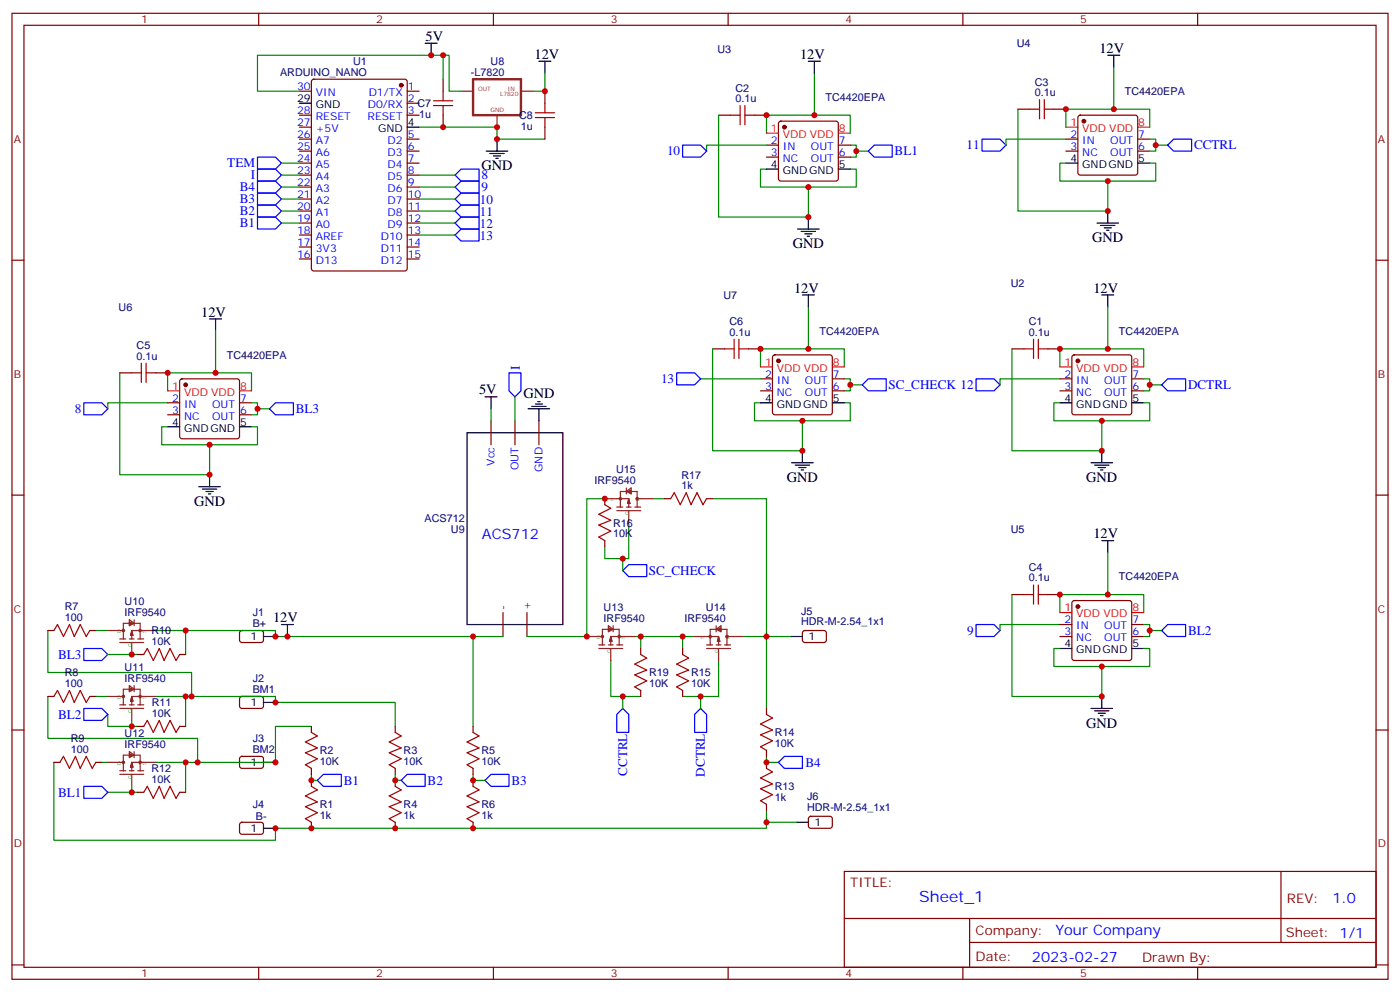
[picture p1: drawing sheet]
<svg xmlns="http://www.w3.org/2000/svg" width="412mm" height="292mm" viewBox="0 0 412 292" stroke-linecap="round" stroke-linejoin="round" font-family="sans-serif">
<g fill="none" stroke="#870000" stroke-width=".35">
<path d="M3.5 3.9h405.4v284.4h-405.4zM7.1 7.4h398.2v277.3h-398.2zM76.2 3.9v3.5M145.3 3.9v3.5M214.5 3.9v3.5M283.6 3.9v3.5M352.8 3.9v3.5M88.2 26.8h3.5M88.2 33.9h3.5M88.2 37.4h3.5M92 23.5l.4-.2h26.8l.7 .4v55.4l-.4 .6-27.1 .1-.6-.5-.1-55.3zM119.9 26.8h3.6"/>
<path d="M119.9 30.4h3.6M119.9 33.9h3.6M130.5 23.3v3.5M130.5 33.9v3.5M160.5 26.8v3.6M160.5 37.4v3.6M211.7 33.9h3.5M222.2 33.9h3.6M229.5 35.9l.5-.2h16.2l.5 .2 .2 .5v16.2l-.2 .5-.5 .2h-16.2l-.5-.2-.2-.5v-16.2zM299.9 32.1h3.5M310.4 32.1h3.6M317.7 34.1l.5-.2h16.2l.5 .2 .2 .5v16.2l-.2 .5-.5 .2h-16.2l-.5-.2-.2-.5v-16.2z"/>
<path d="M88.2 41h3.5M88.2 44.5h3.5M88.2 48h3.5M88.2 51.5h3.5M88.2 55.1h3.5M88.2 58.6h3.5M119.9 41h3.6M119.9 44.5h3.6M119.9 48h3.6M119.9 51.5h3.6M119.9 55.1h3.6M119.9 58.6h3.6"/>
<path d="M225.8 42.7h3.5M225.8 46.2h3.5M246.9 42.7h3.6M246.9 46.2h3.6M314 41h3.5M314 44.5h3.5M335.1 41h3.6M335.1 44.5h3.6M3.5 76.6h3.6M88.2 62.1h3.5M88.2 65.7h3.5M88.2 69.2h3.5"/>
<path d="M88.2 72.7h3.5M88.2 76.2h3.5M119.9 62.1h3.6M119.9 65.7h3.6M119.9 69.2h3.6M119.9 72.7h3.6M119.9 76.2h3.6M405.3 76.6h3.6M35.3 109.7h3.5M45.9 109.7h3.5M49.4 118.6h3.5M53.2 111.7l.4-.2h16.2l.5 .2 .3 .5v16.2l-.3 .5-.5 .3h-16.2l-.5-.3-.2-.5v-16.2z"/>
<path d="M70.6 118.6h3.5M209.9 102.7h3.5M220.5 102.7h3.5M224 111.5h3.5M224 115h3.5M227.8 104.7l.4-.2h16.3l.5 .2 .2 .5v16.2l-.3 .5-.4 .2h-16.3l-.5-.2-.2-.5v-16.2zM245.2 111.5h3.5M245.2 115h3.5M298.1 102.7h3.5M308.7 102.7h3.5M312.2 111.5h3.5M312.2 115h3.5"/>
<path d="M316 104.7l.4-.2h16.3l.5 .2 .2 .5v16.2l-.3 .5-.4 .2h-16.3l-.5-.2-.2-.5v-16.2zM333.4 111.5h3.5M333.4 115h3.5M49.4 122.1h3.5M70.6 122.1h3.5M144.6 123.9v7M151.7 123.9v7M158.7 123.9v7M3.5 145.7h3.6M178.2 146.8v1.8M178.2 159.1v1.8M195.8 146.8h1.8"/>
<path d="M208.1 146.8h1.8M405.3 145.7h3.6M298.1 175h3.5M308.7 175h3.5M316 177l.4-.2h16.3l.5 .2 .2 .5v16.2l-.3 .5-.4 .2h-16.3l-.5-.2-.2-.5v-16.2zM14.1 185.6h1.8M26.5 185.6h1.7M40.6 192.7h1.7M52.9 192.7h1.8M70.8 185.8l.5-.2 5.9 .1 .4 .6-.1 2.4-.6 .4h-5.9l-.4-.7v-2.1zM148.2 180.3v7.1M155.2 180.3v7.1"/>
<path d="M188.7 190.9v1.8M201.1 190.9v1.8M236.6 185.8l.5-.2 5.9 .1 .4 .6v2.4l-.7 .4h-5.9l-.4-.7v-2.1zM312.2 183.8h3.5M312.2 187.4h3.5M333.4 183.8h3.5M333.4 187.4h3.5M3.5 214.9h3.6M14.1 205h1.8M26.5 205h1.7M40.6 213.8h1.7M52.9 213.8h1.8"/>
<path d="M70.8 205.2l.5-.2 5.9 .1 .4 .6-.1 2.4-.6 .4h-5.9l-.4-.7v-2.1zM91.7 213.8v1.8M116.4 213.8v1.8M139.3 213.8v1.8M188.7 203.2v1.8M201.1 203.2v1.8M225.8 208.5v1.8M405.3 214.9h3.6M15.9 224.4h1.7M28.2 224.4h1.8M40.6 233.2h1.7M52.9 233.2h1.8"/>
<path d="M70.8 222.8l.5-.2 5.9 .1 .4 .6-.1 2.4-.6 .5-5.9-.1-.4-.6v-2.2zM91.7 226.2v1.7M91.7 229.7v1.8M116.4 226.2v1.7M116.4 229.7v1.8M139.3 226.2v1.7M139.3 229.7v1.8M225.8 220.9v1.7M225.8 224.4v1.8M225.8 236.7v1.8M70.8 242.2l.5-.2 5.9 .1 .4 .6-.1 2.4-.6 .5-5.9-.1-.4-.6v-2.2zM91.7 242v1.8"/>
<path d="M116.4 242v1.8M139.3 242v1.8M238.4 240.5l.4-.2h5.9l.5 .7-.1 2.4-.6 .4-5.9-.1-.5-.6v-2.1zM248.7 256.5h156.6v28.2h-156.6zM377.3 256.5v20.9M248.7 270.4h156.5M285.6 277.4h119.6M285.6 270.4v14.1M3.5 284h3.6M76.2 284.7v3.6M145.3 284.7v3.6M214.5 284.7v3.6"/>
<path d="M283.6 284.7v3.6M352.8 284.7v3.6M405.3 284h3.6"/>
</g>
<g fill="none" stroke="#000" stroke-width=".35">
<path d="M125.2 12.7h3.6M127 12.7v3.6M158.7 18h3.6M160.5 18v3.6M238.1 18h3.6M239.9 18v3.6M326.3 16.3h3.5M328.1 16.3v3.5M88.2 30.4h3.5M119.9 37.4h3.6M143.2 44.5h6.4M144.3 45.2h4.2"/>
<path d="M145.3 45.9h2.2M146 46.6h.8M146.4 41v3.5M225.8 49.8h3.5M246.9 49.8h3.6M314 48h3.5M335.1 48h3.6M234.9 67.4h6.4M236 68.1h4.2M237.1 68.8h2.1M237.8 69.5h.7M238.1 63.9v3.5"/>
<path d="M323.1 65.7h6.4M324.2 66.4h4.2M325.3 67.1h2.1M326 67.8h.7M326.3 62.1v3.6M61.7 93.9h3.6M63.5 93.9v3.5M236.4 86.8h3.5M238.1 86.8v3.5M324.6 86.8h3.5M326.3 86.8v3.5M142.9 116.8h3.5"/>
<path d="M144.6 116.8v3.5M156.6 119.6h4.3M157.7 118.9h2.1M158.4 118.2h.7M224 118.6h3.5M245.2 118.6h3.5M312.2 118.6h3.5M333.4 118.6h3.5M49.4 125.6h3.5M61.7 139.7v3.6M70.6 125.6h3.5M137.6 127.4h28.2v56.4h-28.2z"/>
<path d="M155.6 120.3h6.3M158.7 120.3v3.6M233.2 136.2h6.3M234.2 136.9h4.3M235.3 137.6h2.1M236 138.3h.7M236.4 132.7v3.5M321.4 136.2h6.3M322.4 136.9h4.3M323.5 137.6h2.1M324.2 138.3h.7M324.6 132.7v3.5"/>
<path d="M58.6 143.3h6.3M59.6 144h4.3M60.7 144.7h2.1M61.4 145.4h.7M324.6 159.1h3.5M326.3 159.1v3.6M77.6 187.4h3.5M82.9 183.8h3.5M84.7 183.8v3.6M232.8 187.4h3.6M312.2 190.9h3.5M333.4 190.9h3.5"/>
<path d="M77.6 206.8h3.5M321.4 208.5h6.3M322.4 209.2h4.3M323.5 209.9h2.1M324.2 210.6h.7M324.6 205v3.5M77.6 224.4h3.5M77.6 243.8h3.5M234.6 242h3.5"/>
</g>
<g fill="none" stroke="#008700" stroke-width=".35">
<path d="M130.5 16.3v7M328.1 19.8v12.3M88.2 26.8h-12.4v-10.5h56.5v10.5h3.5M123.5 37.4h22.9v3.6h14.1M160.5 21.6v5.2h-3.5M211.7 33.9v30h26.4v-8.8M225.8 39.2v-5.3h24.7v5.3M239.9 21.6v12.3M299.9 32.1v30h26.4v-8.8M314 37.4v-5.3h24.7v5.3M82.9 58.6h5.3M82.9 55.1h5.3"/>
<path d="M82.9 51.5h5.3M82.9 48h5.3M123.5 58.6h10.6M123.5 55.1h10.6M123.5 51.5h10.6M225.8 49.8h-1.8v5.3h28.2v-5.3h-1.7M225.8 42.7h-17.7v1.8M250.5 42.7h1.7v3.5h-1.7M252.2 44.5h3.6M314 41h-17.7v1.7M314 48h-1.8v5.3h28.2v-5.3h-1.7M338.7 41h1.7v3.5h-1.7"/>
<path d="M340.4 42.7h3.6M82.9 65.7h5.3M82.9 62.1h5.3M123.5 65.7h10.6M123.5 62.1h10.6M123.5 69.2h10.6M63.5 97.4v12.3M238.1 90.3v12.4M326.3 90.3v12.4M35.3 109.7v30h26.4v-8.8M49.4 118.6h-17.7v1.7M49.4 115v-5.3h24.7v5.3"/>
<path d="M74.1 118.6h1.7v3.5h-1.7M151.7 116.8v7.1M206.4 111.5h17.6M209.9 102.7v30h26.5v-8.8M224 108v-5.3h24.7v5.3M224 118.6h-1.8v5.3h28.3v-5.3h-1.8M248.7 111.5h1.8v3.5h-1.8M250.5 113.3h3.5M298.1 102.7v30h26.5v-8.8M312.2 111.5h-17.6v1.8M312.2 118.6h-1.8v5.3h28.3v-5.3h-1.8M312.2 108v-5.3h24.7v5.3"/>
<path d="M336.9 111.5h1.8v3.5h-1.8M338.7 113.3h3.5M49.4 125.6h-1.8v5.3h28.2v-5.3h-1.7M75.8 120.3h3.6M144.6 120.3v3.6M178.2 146.8h-5.3v40.6h-17.7M185.2 153.8v10.6h-7v-3.5M192.3 146.8h3.5M209.9 146.8h15.9v40.6h7M183.4 164.4v3.6M298.1 175v30h26.5v-8.8M326.3 162.7v12.3"/>
<path d="M14.1 185.6v12.3h42.3v7.1M28.2 185.6h3.5M31.7 192.7h8.9M45.9 185.6h35.2v1.8h58.2v26.4M54.7 185.6v7.1M139.3 187.4h8.9M179.9 194.4v10.6h8.8M187 187.4h17.6M188.7 187.4v3.5M201.1 187.4v3.5M211.7 194.4v10.6h-10.6M218.7 187.4h7.1v21.1"/>
<path d="M312.2 183.8h-17.6v1.8M312.2 190.9h-1.8v5.3h28.3v-5.3h-1.8M312.2 180.3v-5.3h24.7v5.3M336.9 183.8h1.8v3.6h-1.8M338.7 185.6h3.5M14.1 205v12.3h44.1v7.1M28.2 205h3.5M31.7 210.3v3.5h8.9M38.8 212.1v1.7M45.9 205h35.2v1.8h35.3v7M54.7 205v8.8M91.7 213.8h-10.6v10.6h-35.2"/>
<path d="M183.4 205v3.5M206.4 205v3.5M15.9 224.4v22.9h65.2v-3.5h144.7v-5.3M30 224.4h1.7M31.7 233.2h8.9M38.8 231.5v1.7M54.7 224.4v8.8M91.7 227.9v1.8h1.8M116.4 227.9v1.8h1.8M139.3 227.9v1.8h3.6M225.8 222.6v1.8h3.5M225.8 242h8.8"/>
</g>
<g fill="none" stroke="#00f" stroke-width=".35">
<path d="M75.8 56.8h5.3l1.8 1.8-1.8 1.8h-5.3zM75.8 53.3h5.3l1.8 1.8-1.8 1.7h-5.3zM75.8 49.8h5.3l1.8 1.7-1.8 1.8h-5.3zM75.8 46.2h5.3l1.8 1.8-1.8 1.8h-5.3zM134.1 58.6l1.7-1.8h5.3v3.6h-5.3zM134.1 55.1l1.7-1.8h5.3v3.5h-5.3zM134.1 51.5l1.7-1.7h5.3v3.5h-5.3zM201.1 42.7h5.3l1.7 1.8-1.7 1.7h-5.3zM257.5 42.7h5.3v3.5h-5.3l-1.7-1.7zM289.3 41h5.3l1.7 1.7-1.7 1.8h-5.3zM345.7 41h5.3v3.5h-5.3l-1.7-1.8zM75.8 63.9h5.3l1.8 1.8-1.8 1.7h-5.3z"/>
<path d="M75.8 60.4h5.3l1.8 1.7-1.8 1.8h-5.3zM134.1 65.7l1.7-1.8h5.3v3.5h-5.3zM134.1 69.2l1.7-1.8h5.3v3.5h-5.3zM135.8 60.4h5.3v3.5h-5.3l-1.7-1.8zM24.7 118.6h5.3l1.7 1.7-1.7 1.8h-5.3zM81.1 118.6h5.3v3.5h-5.3l-1.7-1.8zM149.9 109.7h3.6v5.3l-1.8 1.8-1.8-1.8zM199.3 109.7h5.3l1.8 1.8-1.8 1.8h-5.3zM255.8 111.5h5.3v3.5h-5.3l-1.8-1.7zM287.5 111.5h5.3l1.8 1.8-1.8 1.7h-5.3zM344 111.5h5.2v3.5h-5.2l-1.8-1.7zM183.4 168l1.8-1.8h5.3v3.5h-5.3z"/>
<path d="M24.7 190.9h5.3l1.7 1.8-1.7 1.7h-5.3zM287.5 183.8h5.3l1.8 1.8-1.8 1.8h-5.3zM344 183.8h5.2v3.6h-5.2l-1.8-1.8zM24.7 208.5h5.3l1.7 1.8-1.7 1.8h-5.3zM183.4 208.5l1.8 1.8v5.3h-3.5v-5.3zM206.4 208.5l1.7 1.8v5.3h-3.5v-5.3zM24.7 231.5h5.3l1.7 1.7-1.7 1.8h-5.3zM93.5 229.7l1.7-1.8h5.3v3.6h-5.3zM118.2 229.7l1.7-1.8h5.3v3.6h-5.3zM142.9 229.7l1.7-1.8h5.3v3.6h-5.3zM231.1 222.6h5.3v3.6h-5.3l-1.8-1.8z"/>
</g>
<g fill="#870000" stroke="#870000" stroke-width=".35">
<circle cx="118.2" cy="25.1" r=".53"/>
<circle cx="229.3" cy="106.2" r=".53"/>
<circle cx="317.5" cy="106.2" r=".53"/>
<circle cx="231.1" cy="37.4" r=".53"/>
<circle cx="319.3" cy="35.7" r=".53"/>
<circle cx="317.5" cy="178.5" r=".53"/>
<circle cx="54.7" cy="113.3" r=".53"/>
</g>
<path d="M225.8 39.2h3.5M246.9 39.2h3.6M314 37.4h3.5M335.1 37.4h3.6M49.4 115h3.5M70.6 115h3.5M224 108h3.5M245.2 108h3.5M312.2 108h3.5M333.4 108h3.5M312.2 180.3h3.5M333.4 180.3h3.5" fill="none" stroke="#f00" stroke-width=".35"/>
<g fill="none" stroke="#a10000" stroke-width=".35">
<path d="M127.7 31.1h5.6M127.7 29.7h5.6M130.5 26.8v2.9M130.5 31.1v2.8M157.7 34.6h5.6M157.7 33.2h5.6M160.5 30.4v2.8M160.5 34.6v2.8M215.2 33.9h2.8M218 31.1v5.6M219.4 33.9h2.8M219.4 31.1v5.6"/>
<path d="M303.4 32.1h2.8M306.2 29.3v5.7M307.6 32.1h2.8M307.6 29.3v5.7M216.3 99.9v5.6M217.7 99.9v5.6M304.4 99.9v5.6M305.9 99.9v5.6M38.8 109.7h2.8M41.6 106.9v5.7M43 109.7h2.9M43 106.9v5.7"/>
<path d="M213.4 102.7h2.9M217.7 102.7h2.8M301.6 102.7h2.8M305.9 102.7h2.8M178.2 148.6l1.7 1-3.5 1.8 3.5 1.7-3.5 1.5 3.5 1.7-3.5 1.8 1.8 1M197.6 146.8l1-1.8 1.8 3.6 1.7-3.6 1.5 3.6 1.7-3.6 1.8 3.6 1-1.8M301.6 175h2.8M304.4 172.2v5.6M305.9 172.2v5.6M305.9 175h2.8M15.9 185.6l1-1.8 1.8 3.6 1.8-3.6 1.4 3.6 1.7-3.6 1.8 3.6 1.1-1.8M42.3 192.7l1.1-1.8 1.8 3.5 1.7-3.5 1.4 3.5 1.8-3.5 1.8 3.5 1-1.7"/>
<path d="M188.7 192.7l1.8 1-3.5 1.8 3.5 1.7-3.5 1.4 3.5 1.8-3.5 1.8 1.7 1M201.1 192.7l1.7 1-3.5 1.8 3.5 1.7-3.5 1.4 3.5 1.8-3.5 1.8 1.8 1M15.9 205l1-1.8 1.8 3.6 1.8-3.6 1.4 3.6 1.7-3.6 1.8 3.6 1.1-1.8M42.3 213.8l1.1-1.7 1.8 3.5 1.7-3.5 1.4 3.5 1.8-3.5 1.8 3.5 1-1.8M91.7 215.6l1.8 1-3.5 1.8 3.5 1.8-3.5 1.4 3.5 1.7-3.5 1.8 1.7 1.1M116.4 215.6l1.8 1-3.5 1.8 3.5 1.8-3.5 1.4 3.5 1.7-3.5 1.8 1.7 1.1M139.3 215.6l1.8 1-3.5 1.8 3.5 1.8-3.5 1.4 3.5 1.7-3.5 1.8 1.7 1.1M225.8 210.3l1.7 1-3.5 1.8 3.5 1.8-3.5 1.4 3.5 1.8-3.5 1.7 1.8 1.1M17.6 224.4l1.1-1.8 1.8 3.6 1.7-3.6 1.4 3.6 1.8-3.6 1.8 3.6 1-1.8M42.3 233.2l1.1-1.7 1.8 3.5 1.7-3.5 1.4 3.5 1.8-3.5 1.8 3.5 1-1.8M91.7 231.5l1.8 1-3.5 1.8 3.5 1.7-3.5 1.5 3.5 1.7-3.5 1.8 1.7 1M116.4 231.5l1.8 1-3.5 1.8 3.5 1.7-3.5 1.5 3.5 1.7-3.5 1.8 1.7 1"/>
<path d="M139.3 231.5l1.8 1-3.5 1.8 3.5 1.7-3.5 1.5 3.5 1.7-3.5 1.8 1.7 1M225.8 226.2l1.7 1-3.5 1.8 3.5 1.8-3.5 1.4 3.5 1.7-3.5 1.8 1.8 1"/>
</g>
<path d="M139.3 23.3h14.2v10.6h-14.2z" fill="none" stroke="#8c2424" stroke-width=".71"/>
<g fill="none" stroke="#8c2424" stroke-width=".35">
<path d="M135.8 26.8h3.5M146.4 33.9v3.5M153.5 26.8h3.5M178.2 146.8h7M181.7 150.3h7M181.7 149.3h1.7M182.7 149.3v-4.6h5v4.6M184.5 149.3h1.4M184.5 143.6v1.8M184.5 144.7l1.4-1.1v1.8zM184.9 148.2l.3-1.1 .4 1.1M184.9 148.2h.7"/>
<path d="M185.2 146.8v2.5M185.2 150.3v3.5M185.2 144.7l.4 .3M185.2 144.7l.7 .3M185.2 147.5l.4 .7M185.2 146.8l-.3 1.4M185.2 146.8l.4 1.4M185.6 144.3l-.4 .4M185.9 144.3l-.7 .4M187 149.3h1.7M187.7 146.8h4.6M31.7 185.6h4.6"/>
<path d="M35.3 189.1h7M35.3 188.1h1.7M36.3 188.1v-4.6h5v4.6M38.1 183.1l.7 .4M38.1 188.1h1.4M38.1 182.4l1.4 1.1-1.4 .7zM38.5 183.1l.3 .4M38.5 187l.3-1.1 .4 1.1M38.5 187h.7M38.8 185.6h7.1M38.8 185.6v2.5M38.8 189.1v3.6"/>
<path d="M38.8 183.5l-.3 .3M38.8 183.5l-.7 .3M38.8 186.3l-.3 .7M38.8 185.6l.4 1.4M38.8 185.6l-.3 1.4M39.5 182.4v1.8M40.6 188.1h1.7M172.9 187.4h4.5M176.4 190.9h7M176.4 189.8h1.8M177.4 189.8v-4.6h5v4.6M179.2 184.9l.7 .3"/>
<path d="M179.2 189.8h1.4M179.2 184.2l1.4 1-1.4 .7zM179.6 184.9l.3 .3M179.6 188.8l.3-1.1 .4 1.1M179.6 188.8h.7M179.9 187.4h7.1M179.9 187.4v2.4M179.9 190.9v3.5M179.9 185.2l-.3 .4M179.9 185.2l-.7 .4M179.9 188.1l-.3 .7M179.9 187.4l.4 1.4"/>
<path d="M179.9 187.4l-.3 1.4M180.6 184.2v1.7M181.7 189.8h1.7M204.6 187.4h7.1M208.1 190.9h7.1M208.1 189.8h1.8M209.2 189.8v-4.6h4.9v4.6M211 189.8h1.4M211 184.2v1.7M211 185.2l1.4-1v1.7zM211.3 188.8h.7M211.3 188.8l.4-1.1 .3 1.1"/>
<path d="M211.7 187.4v2.4M211.7 190.9v3.5M211.7 185.2l.3 .4M211.7 185.2l.7 .4M211.7 188.1l.3 .7M211.7 187.4l-.4 1.4M211.7 187.4l.3 1.4M212 184.9l-.3 .3M212.4 184.9l-.7 .3M213.4 189.8h1.8M214.1 187.4h4.6M31.7 205h4.6"/>
<path d="M35.3 208.5h7M35.3 207.5h1.7M36.3 207.5v-4.6h5v4.6M38.1 201.8l1.4 1.1-1.4 .7zM38.1 202.5l.7 .4M38.1 207.5h1.4M38.5 202.5l.3 .4M38.5 206.4l.3-1 .4 1M38.5 206.4h.7M38.8 205v2.5M38.8 208.5v3.6M38.8 205h7.1"/>
<path d="M38.8 202.9l-.3 .3M38.8 202.9l-.7 .3M38.8 205.7l-.3 .7M38.8 205l.4 1.4M38.8 205l-.3 1.4M39.5 201.8v1.8M40.6 207.5h1.7M31.7 224.4h4.6M35.3 227.9h7M35.3 226.9h1.7M36.3 226.9v-4.6h5v4.6M38.1 221.2l1.4 1.1-1.4 .7z"/>
<path d="M38.1 221.9l.7 .4M38.1 226.9h1.4M38.5 221.9l.3 .4M38.5 225.8l.3-1 .4 1M38.5 225.8h.7M38.8 224.4v2.5M38.8 227.9v3.6M38.8 224.4h7.1M38.8 222.3l-.3 .3M38.8 222.3l-.7 .3M38.8 225.1l-.3 .7M38.8 224.4l.4 1.4"/>
<path d="M38.8 224.4l-.3 1.4M39.5 221.2v1.8M40.6 226.9h1.7"/>
<circle cx="182.7" cy="146.8" r=".35"/>
<circle cx="187.7" cy="146.8" r=".35"/>
<circle cx="36.3" cy="185.6" r=".35"/>
<circle cx="41.3" cy="185.6" r=".35"/>
<circle cx="177.4" cy="187.4" r=".35"/>
<circle cx="182.4" cy="187.4" r=".35"/>
<circle cx="209.2" cy="187.4" r=".35"/>
<circle cx="214.1" cy="187.4" r=".35"/>
<circle cx="36.3" cy="205" r=".35"/>
<circle cx="41.3" cy="205" r=".35"/>
<circle cx="36.3" cy="224.4" r=".35"/>
<circle cx="41.3" cy="224.4" r=".35"/>
</g>
<g fill="#c00">
<circle cx="81.1" cy="224.4" r=".88"/>
<circle cx="81.1" cy="206.8" r=".88"/>
<circle cx="81.1" cy="187.4" r=".88"/>
<circle cx="81.1" cy="243.8" r=".88"/>
<circle cx="58.2" cy="224.4" r=".88"/>
<circle cx="56.4" cy="205" r=".88"/>
<circle cx="54.7" cy="224.4" r=".88"/>
<circle cx="54.7" cy="205" r=".88"/>
<circle cx="250.5" cy="113.3" r=".88"/>
<circle cx="238.1" cy="102.7" r=".88"/>
<circle cx="236.4" cy="123.9" r=".88"/>
<circle cx="224" cy="102.7" r=".88"/>
<circle cx="236.4" cy="132.7" r=".88"/>
<circle cx="130.5" cy="37.4" r=".88"/>
<circle cx="130.5" cy="16.3" r=".88"/>
<circle cx="146.4" cy="37.4" r=".88"/>
<circle cx="146.4" cy="41" r=".88"/>
<circle cx="84.7" cy="187.4" r=".88"/>
<circle cx="160.5" cy="26.8" r=".88"/>
<circle cx="139.3" cy="187.4" r=".88"/>
<circle cx="127" cy="16.3" r=".88"/>
<circle cx="188.7" cy="187.4" r=".88"/>
<circle cx="201.1" cy="187.4" r=".88"/>
<circle cx="183.4" cy="205" r=".88"/>
<circle cx="206.4" cy="205" r=".88"/>
<circle cx="225.8" cy="187.4" r=".88"/>
<circle cx="183.4" cy="164.4" r=".88"/>
<circle cx="225.8" cy="242" r=".88"/>
<circle cx="324.6" cy="132.7" r=".88"/>
<circle cx="312.2" cy="102.7" r=".88"/>
<circle cx="324.6" cy="123.9" r=".88"/>
<circle cx="326.3" cy="102.7" r=".88"/>
<circle cx="338.7" cy="113.3" r=".88"/>
<circle cx="252.2" cy="44.5" r=".88"/>
<circle cx="239.9" cy="33.9" r=".88"/>
<circle cx="238.1" cy="55.1" r=".88"/>
<circle cx="225.8" cy="33.9" r=".88"/>
<circle cx="238.1" cy="63.9" r=".88"/>
<circle cx="326.3" cy="62.1" r=".88"/>
<circle cx="314" cy="32.1" r=".88"/>
<circle cx="326.3" cy="53.3" r=".88"/>
<circle cx="328.1" cy="32.1" r=".88"/>
<circle cx="340.4" cy="42.7" r=".88"/>
<circle cx="324.6" cy="205" r=".88"/>
<circle cx="312.2" cy="175" r=".88"/>
<circle cx="324.6" cy="196.2" r=".88"/>
<circle cx="326.3" cy="175" r=".88"/>
<circle cx="338.7" cy="185.6" r=".88"/>
<circle cx="61.7" cy="139.7" r=".88"/>
<circle cx="49.4" cy="109.7" r=".88"/>
<circle cx="61.7" cy="130.9" r=".88"/>
<circle cx="63.5" cy="109.7" r=".88"/>
<circle cx="75.8" cy="120.3" r=".88"/>
<circle cx="54.7" cy="185.6" r=".88"/>
<circle cx="38.8" cy="192.7" r=".88"/>
<circle cx="38.8" cy="213.8" r=".88"/>
<circle cx="38.8" cy="233.2" r=".88"/>
<circle cx="172.9" cy="187.4" r=".88"/>
<circle cx="178.2" cy="146.8" r=".88"/>
<circle cx="225.8" cy="224.4" r=".88"/>
<circle cx="139.3" cy="229.7" r=".88"/>
<circle cx="139.3" cy="243.8" r=".88"/>
<circle cx="116.4" cy="229.7" r=".88"/>
<circle cx="116.4" cy="243.8" r=".88"/>
<circle cx="91.7" cy="229.7" r=".88"/>
<circle cx="91.7" cy="243.8" r=".88"/>
</g>
<text font-size="4.6" fill="#00f" x="270.8" y="265.5">Sheet_1</text>
<g font-size="4.2">
<text x="125.4" y="12">5V</text>
<text x="157.5" y="17.3">12V</text>
<text x="235.7" y="17.3">12V</text>
<text x="323.8" y="15.6">12V</text>
<text x="141.8" y="50.1">GND</text>
<text x="321.7" y="71.3">GND</text>
<text x="233.5" y="73.1">GND</text>
<text x="233.9" y="86.1">12V</text>
<text x="322.1" y="86.1">12V</text>
<text x="59.3" y="93.2">12V</text>
<text x="141.1" y="116.1">5V</text>
<text x="154.2" y="117.2">GND</text>
<text x="231.8" y="141.9">GND</text>
<text x="320" y="141.9">GND</text>
<text x="57.1" y="148.9">GND</text>
<text x="322.1" y="158.4">12V</text>
<text x="80.4" y="183.1">12V</text>
<text x="320" y="214.2">GND</text>
</g>
<g font-size="4.2" fill="#00f">
<text x="141.9" y="158.8">ACS712</text>
<text x="392.5" y="265.8">1.0</text>
<text x="310.9" y="275.3">Your Company</text>
<text x="304" y="283.1">2023-02-27</text>
</g>
<g font-size="3.9" fill="#00f">
<text x="196.5" y="45.8">10</text>
<text x="263.5" y="45.7">BL1</text>
<text x="284.7" y="44">11</text>
<text x="351.7" y="44">CCTRL</text>
<text x="67" y="49.3">TEM</text>
<text x="73.9" y="52.8">I</text>
<text x="141.8" y="52.8">8</text>
<text x="70.6" y="59.8">B3</text>
<text x="70.6" y="56.3">B4</text>
<text x="141.8" y="56.3">9</text>
<text x="70.6" y="63.4">B2</text>
<text x="141.4" y="60">10</text>
<text x="141.4" y="63.5">11</text>
<text x="70.6" y="66.9">B1</text>
<text x="141.4" y="67.1">12</text>
<text x="141.4" y="70.6">13</text>
<text x="153.1" y="108.9" transform="rotate(-90 153.1 108.9)">I</text>
<text x="194.7" y="112.8">13</text>
<text x="261.8" y="114.5">SC_CHECK 12</text>
<text x="350" y="114.5">DCTRL</text>
<text x="22" y="121.6">8</text>
<text x="87.1" y="121.6">BL3</text>
<text x="191.1" y="169.2">SC_CHECK</text>
<text x="284.9" y="186.9">9</text>
<text x="350" y="186.8">BL2</text>
<text x="17.1" y="193.9">BL3</text>
<text x="17.1" y="211.5">BL2</text>
<text x="237.3" y="225.7">B4</text>
<text x="101.3" y="231">B1</text>
<text x="125.9" y="231">B2</text>
<text x="150.6" y="231">B3</text>
<text x="184.7" y="228.4" transform="rotate(-90 184.7 228.4)">CCTRL</text>
<text x="207.6" y="228.6" transform="rotate(-90 207.6 228.6)">DCTRL</text>
<text x="17.1" y="234.5">BL1</text>
</g>
<g font-size="3.9" fill="#800">
<text x="250.5" y="261.1">TITLE:</text>
<text x="379.1" y="265.8">REV:</text>
<text x="287.4" y="275.3">Company:</text>
<text x="378.7" y="275.9">Sheet: 1/1</text>
<text x="287.4" y="283">Date:</text>
<text x="336.4" y="283.1">Drawn By:</text>
</g>
<g font-size="3.2" fill="#800">
<text x="41.6" y="6.9">1</text>
<text x="110.8" y="6.9">2</text>
<text x="179.9" y="6.9">3</text>
<text x="249.1" y="6.9">4</text>
<text x="318.2" y="6.9">5</text>
<text x="4.1" y="42">A</text>
<text x="405.9" y="42">A</text>
<text x="4.1" y="111.2">B</text>
<text x="405.9" y="111.2">B</text>
<text x="4.1" y="180.3">C</text>
<text x="405.9" y="180.3">C</text>
<text x="4.1" y="249.4">D</text>
<text x="405.9" y="249.4">D</text>
<text x="41.6" y="287.7">1</text>
<text x="110.8" y="287.7">2</text>
<text x="179.9" y="287.7">3</text>
<text x="249.1" y="287.7">4</text>
<text x="318.2" y="287.7">5</text>
</g>
<g font-size="3.2" fill="#000080">
<text x="211.3" y="15.7">U3</text>
<text x="299.5" y="13.9">U4</text>
<text x="82.5" y="22.3">ARDUINO_NANO</text>
<text x="104" y="19.3">U1</text>
<text x="138.7" y="22.3">-L7820</text>
<text x="144.5" y="19.2">U8</text>
<text x="216.6" y="27">C2</text>
<text x="243.2" y="29.7">TC4420EPA</text>
<text x="304.8" y="28.3">0.1u</text>
<text x="304.8" y="25.2">C3</text>
<text x="331.4" y="28">TC4420EPA</text>
<text x="122.9" y="31.5">C7</text>
<text x="123.5" y="34.7">1u</text>
<text x="152.9" y="35">C8</text>
<text x="216.6" y="30">0.1u</text>
<text x="153.5" y="38.3">1u</text>
<text x="213.1" y="88">U7</text>
<text x="297.8" y="84.5">U2</text>
<text x="34.9" y="91.6">U6</text>
<text x="214.9" y="95.7">C6</text>
<text x="303.1" y="95.7">C1</text>
<text x="214.9" y="98.8">0.1u</text>
<text x="241.4" y="98.5">TC4420EPA</text>
<text x="303" y="98.8">0.1u</text>
<text x="329.6" y="98.5">TC4420EPA</text>
<text x="40.2" y="105.9">0.1u</text>
<text x="40.2" y="102.8">C5</text>
<text x="66.8" y="105.6">TC4420EPA</text>
<text x="175.1" y="142.6">IRF9540</text>
<text x="181.5" y="139.4">U15</text>
<text x="200.7" y="144">1k</text>
<text x="200.7" y="140.9">R17</text>
<text x="125.1" y="153.8">ACS712</text>
<text x="180.6" y="155">R16</text>
<text x="132.8" y="156.8">U9</text>
<text x="180.6" y="158.2">10K</text>
<text x="297.8" y="156.8">U5</text>
<text x="303" y="171.1">0.1u</text>
<text x="303.1" y="168.1">C4</text>
<text x="329.6" y="170.9">TC4420EPA</text>
<text x="19.1" y="179.6">R7</text>
<text x="36.7" y="178.2">U10</text>
<text x="177.8" y="179.9">U13</text>
<text x="207.9" y="179.9">U14</text>
<text x="19.1" y="182.8">100</text>
<text x="36.7" y="181.4">IRF9540</text>
<text x="74.5" y="184.5">B+</text>
<text x="74.5" y="181.4">J1</text>
<text x="177.8" y="183.1">IRF9540</text>
<text x="201.6" y="183.1">IRF9540</text>
<text x="236" y="184">HDR-M-2.54_1x1</text>
<text x="236" y="180.9">J5</text>
<text x="44.6" y="189.8">10K</text>
<text x="44.6" y="186.6">R10</text>
<text x="36.7" y="197.6">U11</text>
<text x="19.1" y="202.2">100</text>
<text x="19.1" y="199">R8</text>
<text x="36.7" y="200.8">IRF9540</text>
<text x="74.5" y="203.9">BM1</text>
<text x="74.5" y="200.8">J2</text>
<text x="191.2" y="202.3">10K</text>
<text x="191.2" y="199.1">R19</text>
<text x="203.6" y="202.3">10K</text>
<text x="203.6" y="199.1">R15</text>
<text x="44.7" y="207.8">R11</text>
<text x="44.7" y="211">10K</text>
<text x="20.8" y="221.6">100</text>
<text x="20.8" y="218.4">R9</text>
<text x="36.7" y="220.2">IRF9540</text>
<text x="36.7" y="217">U12</text>
<text x="74.5" y="221.6">BM2</text>
<text x="74.5" y="218.4">J3</text>
<text x="228.2" y="219.9">10K</text>
<text x="228.3" y="216.7">R14</text>
<text x="44.6" y="227.3">R12</text>
<text x="94.2" y="225.2">10K</text>
<text x="94.2" y="222">R2</text>
<text x="118.9" y="225.2">10K</text>
<text x="118.9" y="222">R3</text>
<text x="141.8" y="225.2">10K</text>
<text x="141.8" y="222">R5</text>
<text x="44.6" y="230.4">10K</text>
<text x="228.3" y="232.6">R13</text>
<text x="74.5" y="237.8">J4</text>
<text x="94.2" y="237.9">R1</text>
<text x="118.9" y="237.9">R4</text>
<text x="141.8" y="237.9">R6</text>
<text x="228.2" y="235.8">1k</text>
<text x="237.7" y="238.7">HDR-M-2.54_1x1</text>
<text x="237.7" y="235.6">J6</text>
<text x="75.4" y="241.5">B-</text>
<text x="94.2" y="241.1">1k</text>
<text x="118.9" y="241.1">1k</text>
<text x="141.8" y="241.1">1k</text>
</g>
<g font-size="3.2" fill="#00f">
<text x="87.5" y="26.5">30</text>
<text x="93" y="28.3">VIN</text>
<text x="108.6" y="28.3">D1/TX</text>
<text x="120.1" y="26.5">1</text>
<text x="87.5" y="33.5">28</text>
<text x="93" y="35.3">RESET</text>
<text x="108.3" y="35.3">RESET</text>
<text x="108.4" y="31.8">D0/RX</text>
<text x="120.1" y="30">2</text>
<text x="120.1" y="33.5">3</text>
<text x="87.5" y="40.6">26</text>
<text x="87.5" y="37.1">27</text>
<text x="93" y="38.8">+5V</text>
<text x="120.1" y="40.6">5</text>
<text x="315.3" y="40.6">2</text>
<text x="335.3" y="40.6">7</text>
<text x="87.5" y="47.7">24</text>
<text x="87.5" y="44.1">25</text>
<text x="93" y="45.9">A6</text>
<text x="93" y="42.4">A7</text>
<text x="114.2" y="42.4">D2</text>
<text x="114.2" y="45.9">D3</text>
<text x="120.1" y="44.1">6</text>
<text x="120.1" y="47.7">7</text>
<text x="227.1" y="42.4">2</text>
<text x="227.1" y="45.9">3</text>
<text x="230.6" y="44.1">IN</text>
<text x="230.6" y="47.7">NC</text>
<text x="238.9" y="47.7">OUT</text>
<text x="238.9" y="44.1">OUT</text>
<text x="247.1" y="45.9">6</text>
<text x="247.1" y="42.4">7</text>
<text x="315.3" y="44.1">3</text>
<text x="318.8" y="42.4">IN</text>
<text x="318.8" y="45.9">NC</text>
<text x="327.1" y="45.9">OUT</text>
<text x="327.1" y="42.4">OUT</text>
<text x="335.3" y="44.1">6</text>
<text x="87.5" y="51.2">23</text>
<text x="93" y="53">A4</text>
<text x="93" y="49.4">A5</text>
<text x="114.2" y="49.4">D4</text>
<text x="114.2" y="53">D5</text>
<text x="120.1" y="51.2">8</text>
<text x="87.5" y="58.2">21</text>
<text x="87.5" y="54.7">22</text>
<text x="93" y="56.5">A3</text>
<text x="114.2" y="56.5">D6</text>
<text x="120.1" y="54.7">9</text>
<text x="120.1" y="58.2">10</text>
<text x="87.5" y="65.3">19</text>
<text x="87.5" y="61.8">20</text>
<text x="93" y="63.5">A1</text>
<text x="93" y="60">A2</text>
<text x="114.2" y="60">D7</text>
<text x="114.2" y="63.5">D8</text>
<text x="120.1" y="61.8">11</text>
<text x="120.1" y="65.3">12</text>
<text x="87.5" y="68.8">18</text>
<text x="93" y="70.6">AREF</text>
<text x="93" y="67.1">A0</text>
<text x="112.2" y="70.6">D10</text>
<text x="114.2" y="67.1">D9</text>
<text x="120.1" y="68.8">13</text>
<text x="87.5" y="75.9">16</text>
<text x="87.5" y="72.4">17</text>
<text x="93" y="77.6">D13</text>
<text x="93" y="74.1">3V3</text>
<text x="112.2" y="74.1">D11</text>
<text x="112.2" y="77.6">D12</text>
<text x="120.1" y="72.4">14</text>
<text x="120.1" y="75.9">15</text>
<text x="225.3" y="111.2">2</text>
<text x="228.8" y="112.9">IN</text>
<text x="237.1" y="112.9">OUT</text>
<text x="245.4" y="111.2">7</text>
<text x="313.5" y="111.2">2</text>
<text x="317" y="112.9">IN</text>
<text x="325.3" y="112.9">OUT</text>
<text x="333.6" y="111.2">7</text>
<text x="50.7" y="118.2">2</text>
<text x="54.2" y="120">IN</text>
<text x="62.5" y="120">OUT</text>
<text x="70.7" y="118.2">7</text>
<text x="225.3" y="114.7">3</text>
<text x="228.8" y="116.5">NC</text>
<text x="237.1" y="116.5">OUT</text>
<text x="245.4" y="114.7">6</text>
<text x="313.5" y="114.7">3</text>
<text x="317" y="116.5">NC</text>
<text x="325.3" y="116.5">OUT</text>
<text x="333.6" y="114.7">6</text>
<text x="50.7" y="121.7">3</text>
<text x="54.2" y="123.5">NC</text>
<text x="62.5" y="123.5">OUT</text>
<text x="70.7" y="121.7">6</text>
<text x="145.7" y="137.1" transform="rotate(-90 145.7 137.1)">Vcc</text>
<text x="152.8" y="138.4" transform="rotate(-90 152.8 138.4)">OUT</text>
<text x="159.8" y="138.9" transform="rotate(-90 159.8 138.9)">GND</text>
<text x="149.2" y="179.6" transform="rotate(-90 149.2 179.6)">-</text>
<text x="156.3" y="179.6" transform="rotate(-90 156.3 179.6)">+</text>
<text x="313.5" y="183.5">2</text>
<text x="317" y="185.2">IN</text>
<text x="325.3" y="185.2">OUT</text>
<text x="333.6" y="183.5">7</text>
<text x="313.5" y="187">3</text>
<text x="317" y="188.8">NC</text>
<text x="325.3" y="188.8">OUT</text>
<text x="333.6" y="187">6</text>
</g>
<g font-size="3.2">
<text x="87.5" y="30">29</text>
<text x="93" y="31.8">GND</text>
<text x="111.4" y="38.8">GND</text>
<text x="120.1" y="37.1">4</text>
<text x="315.3" y="47.7">4</text>
<text x="335.3" y="47.7">5</text>
<text x="227.1" y="49.4">4</text>
<text x="230.6" y="51.2">GNDGND</text>
<text x="247.1" y="49.4">5</text>
<text x="318.8" y="49.4">GNDGND</text>
<text x="225.3" y="118.2">4</text>
<text x="228.8" y="120">GNDGND</text>
<text x="245.4" y="118.2">5</text>
<text x="313.5" y="118.2">4</text>
<text x="317" y="120">GNDGND</text>
<text x="333.6" y="118.2">5</text>
<text x="50.7" y="125.3">4</text>
<text x="70.7" y="125.3">5</text>
<text x="54.2" y="127">GNDGND</text>
<text x="73.8" y="188.4">1</text>
<text x="238.1" y="188.4">1</text>
<text x="313.5" y="190.5">4</text>
<text x="333.6" y="190.5">5</text>
<text x="317" y="192.3">GNDGND</text>
<text x="73.8" y="207.8">1</text>
<text x="73.8" y="225.5">1</text>
<text x="73.8" y="244.9">1</text>
<text x="239.9" y="243.1">1</text>
</g>
<g font-size="3.2" fill="#f00">
<text x="227.1" y="38.8">1</text>
<text x="230.6" y="40.6">VDD VDD</text>
<text x="247.1" y="38.8">8</text>
<text x="315.3" y="37.1">1</text>
<text x="318.8" y="38.8">VDD VDD</text>
<text x="335.3" y="37.1">8</text>
<text x="225.3" y="107.6">1</text>
<text x="245.4" y="107.6">8</text>
<text x="313.5" y="107.6">1</text>
<text x="333.6" y="107.6">8</text>
<text x="228.8" y="109.4">VDD VDD</text>
<text x="317" y="109.4">VDD VDD</text>
<text x="50.7" y="114.7">1</text>
<text x="54.2" y="116.5">VDD VDD</text>
<text x="70.7" y="114.7">8</text>
<text x="313.5" y="180">1</text>
<text x="333.6" y="180">8</text>
<text x="317" y="181.7">VDD VDD</text>
</g>
<g font-size="1.8" fill="#8d2323">
<text x="140.9" y="26.8">OUT</text>
<text x="147.3" y="28.3">L7820</text>
<text x="149.6" y="26.8">IN</text>
<text x="144.5" y="32.8">GND</text>
</g>
<g font-size="1.4" fill="#238d23">
<text x="181" y="147.5" transform="rotate(-90 181 147.5)">S</text>
<text x="188.4" y="147.5" transform="rotate(-90 188.4 147.5)">D</text>
<text x="185.2" y="151.7" transform="rotate(-90 185.2 151.7)">G</text>
<text x="35.6" y="186.3" transform="rotate(-90 35.6 186.3)">D</text>
<text x="38.8" y="190.5" transform="rotate(-90 38.8 190.5)">G</text>
<text x="43" y="186.3" transform="rotate(-90 43 186.3)">S</text>
<text x="176.7" y="188.1" transform="rotate(-90 176.7 188.1)">D</text>
<text x="184.1" y="188.1" transform="rotate(-90 184.1 188.1)">S</text>
<text x="207.4" y="188.1" transform="rotate(-90 207.4 188.1)">S</text>
<text x="214.8" y="188.1" transform="rotate(-90 214.8 188.1)">D</text>
<text x="179.9" y="192.3" transform="rotate(-90 179.9 192.3)">G</text>
<text x="211.7" y="192.3" transform="rotate(-90 211.7 192.3)">G</text>
<text x="35.6" y="205.7" transform="rotate(-90 35.6 205.7)">D</text>
<text x="38.8" y="209.9" transform="rotate(-90 38.8 209.9)">G</text>
<text x="43" y="205.7" transform="rotate(-90 43 205.7)">S</text>
<text x="35.6" y="225.1" transform="rotate(-90 35.6 225.1)">D</text>
<text x="43" y="225.1" transform="rotate(-90 43 225.1)">S</text>
<text x="38.8" y="229.3" transform="rotate(-90 38.8 229.3)">G</text>
</g>
</svg>
